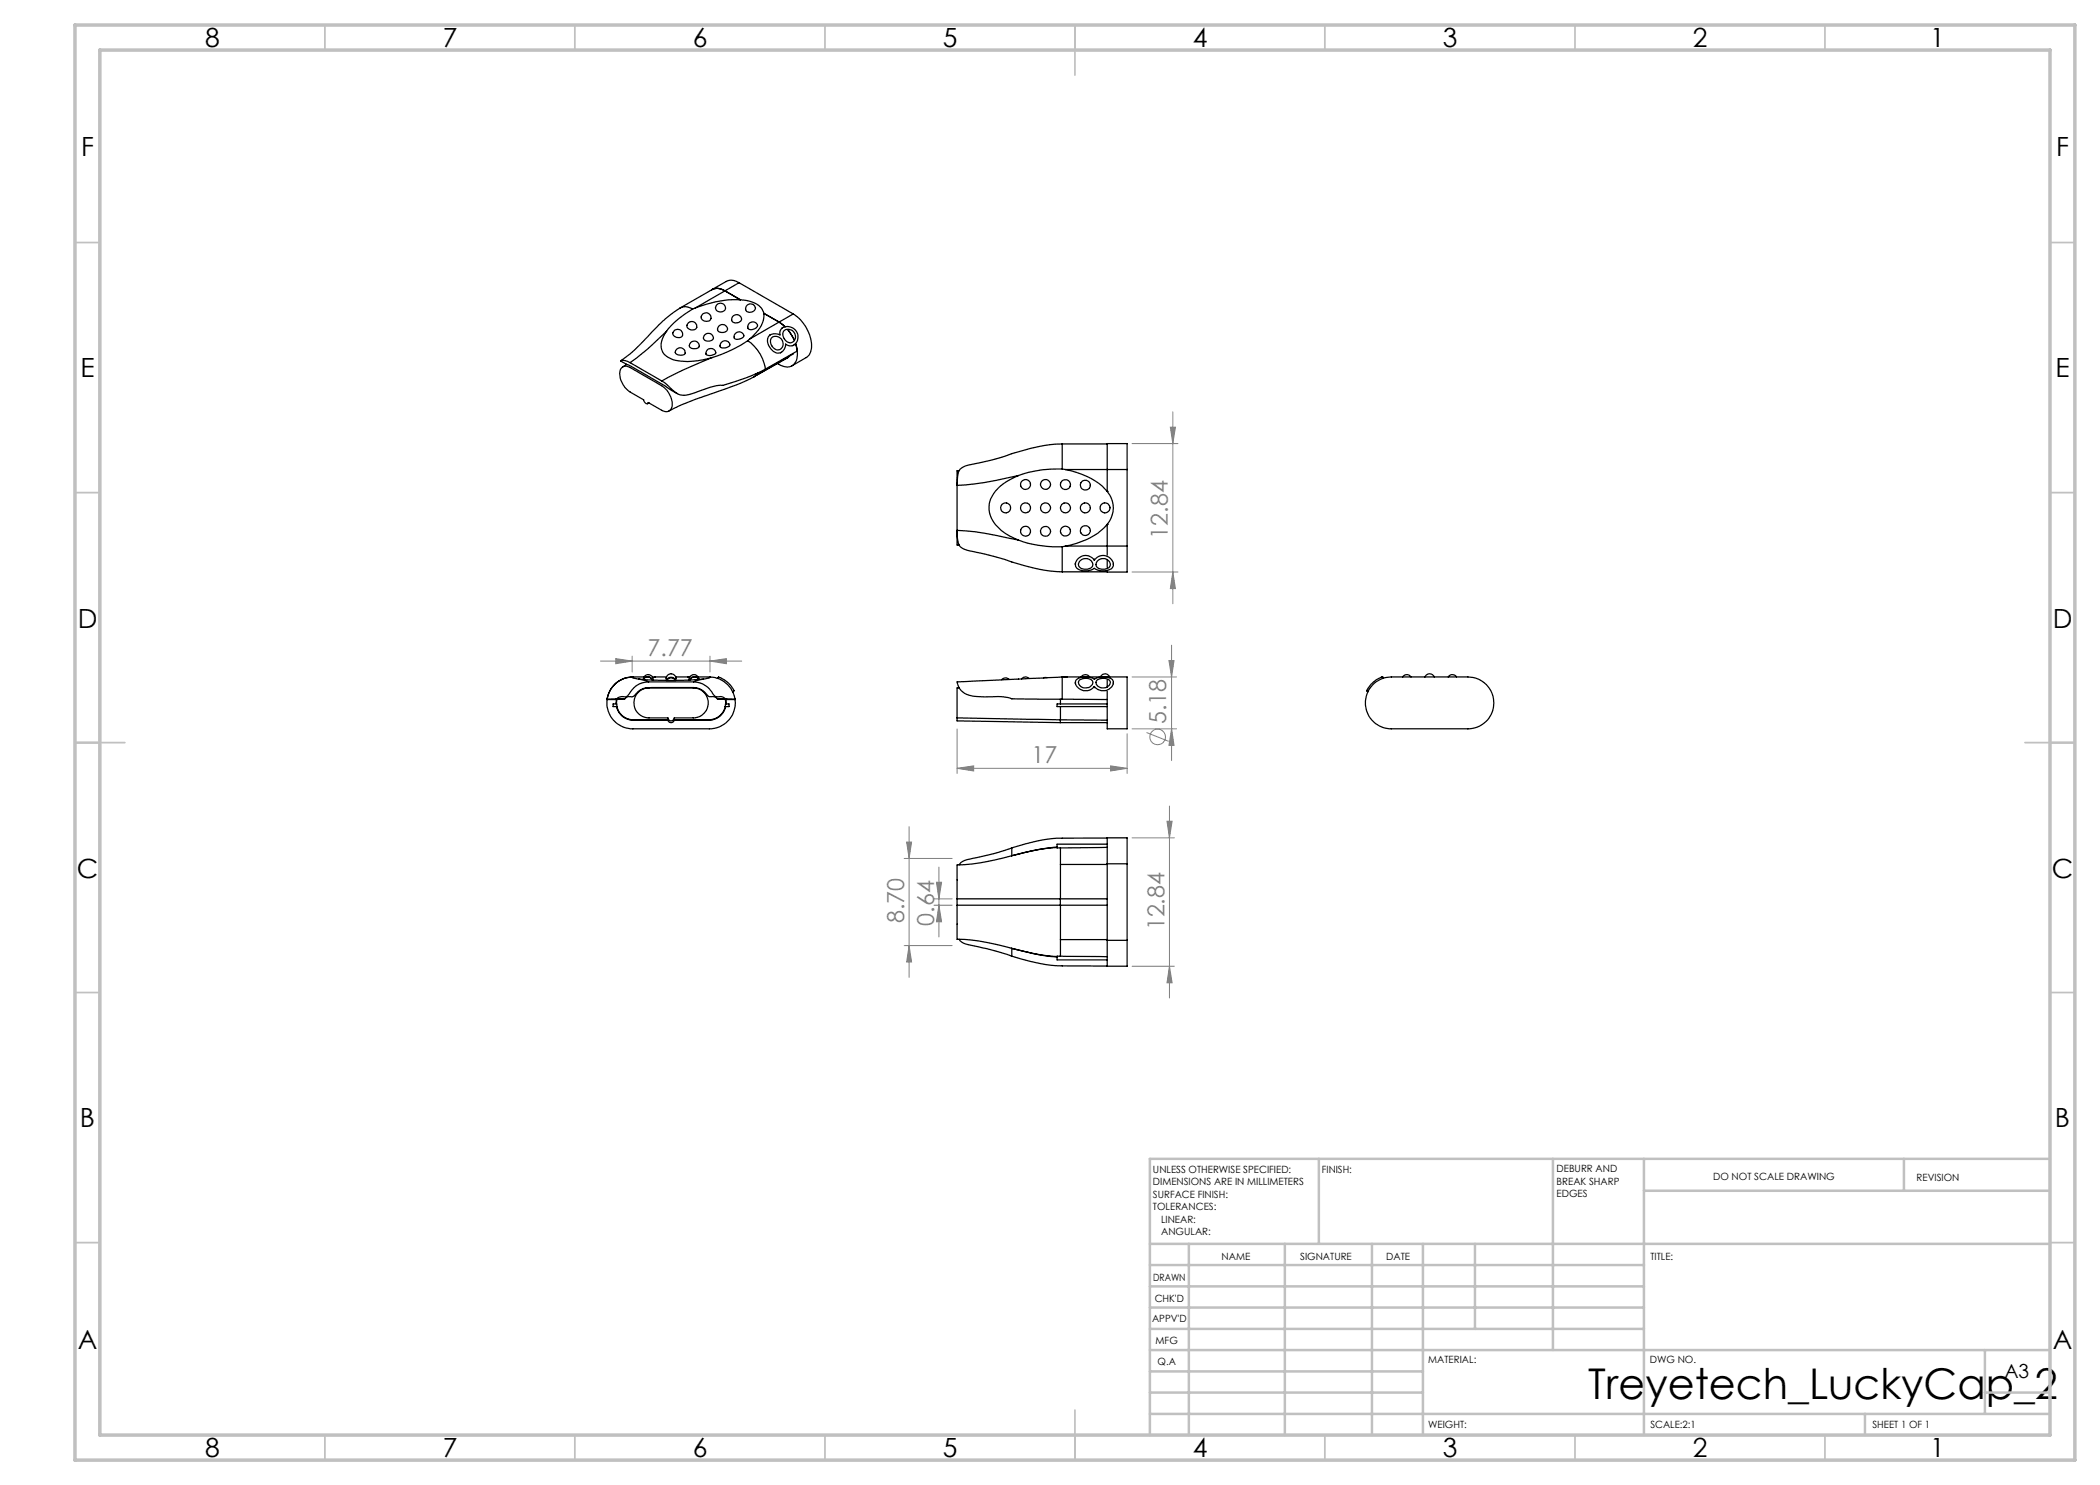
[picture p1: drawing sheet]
<svg xmlns="http://www.w3.org/2000/svg" width="420mm" height="297mm" viewBox="0 0 420 297" stroke-linecap="round" stroke-linejoin="round" font-family="sans-serif">
<g fill="none" stroke="#808080" stroke-width=".2">
<path d="M226.4 88.7h9.2M234.1 85.4h1l-.5 3.3zM234.6 82.4v38.4M226.4 114.4h9.2M234.6 114.4l.5 3.3h-1zM120.1 132.2h28.2M123.2 131.7l3.2 .5-3.2 .5zM126.4 131.2v3.2M142 132.2l3.3-.5v1zM142 131.2v3.2M226.4 135.4h8.9M233.8 132.1h1l-.5 3.3z"/>
<path d="M234.3 129v23.1M191.4 153.7l3.3-.5v1zM191.4 145.8v8.9M191.4 153.7h34M222.1 153.2l3.3 .5-3.3 .5zM225.4 146.8v7.9M226.4 145.8h8.9M229.3 146.5l4.5 1.8M234.3 145.8l.5 3.3h-1zM180.8 171.7h9.6M181.3 168.4h1l-.5 3.3zM181.8 165.3v30.2"/>
<path d="M186.8 179.8h3.6M187.3 176.5h1l-.5 3.3zM187.8 173.4v14M226.4 167.6h8.5M233.4 164.2h1l-.5 3.4zM233.9 161.2v38.4M180.8 189.1h9.6M181.8 189.1l.5 3.3h-1zM186.8 181h3.6M187.8 181l.5 3.4h-1zM226.4 193.2h8.5M233.9 193.2l.5 3.4h-1z"/>
<circle cx="231.5" cy="147.4" r="1.55"/>
</g>
<g fill="none" stroke="#c0c0c0" stroke-width=".35">
<path d="M65 5v5M115 5v5M165 5v5M215 5v10M265 5v5M315 5v5M365 5v5M15 48.5h5M410 48.5h5M15 98.5h5M410 98.5h5M15 148.5h10"/>
<path d="M405 148.5h10M15 198.5h5M410 198.5h5M15 248.5h5M410 248.5h5M65 287v5M115 287v5M165 287v5M215 282v10M265 287v5M315 287v5M365 287v5"/>
</g>
<g fill="none" stroke="#c0c0c0" stroke-width=".5">
<path d="M263.8 231.8v17M310.6 231.8v38.2M328.8 231.8v55.2M328.8 238.2h81.2M380.8 231.8v6.4M410 231.8h-180v55.2M230 248.8h180M230 257.3h98.8M230 253h98.8M237.8 248.8v38.2M257 248.8v38.2M274.4 248.8v38.2"/>
<path d="M284.6 248.8v38.2M295 248.8v17M230 265.8h98.8M230 261.5h98.8M230 278.5h54.6M230 274.3h54.6M230 270h180M397 278.5h13M397 270v12.8M230 282.8h180M373 282.8v4.2"/>
</g>
<path d="M15 5h400v287h-400zM20 10h390v277h-390z" fill="none" stroke="#c0c0c0" stroke-width=".7"/>
<g fill="#808080">
<path d="M191.4 153.7l3.3-.5v1zM222.1 153.2l3.3 .5-3.3 .5z"/>
<path d="M181.8 189.1l.5 3.3h-1zM181.3 168.4h1l-.5 3.3zM187.8 181l.5 3.4h-1zM187.3 176.5h1l-.5 3.3zM234.6 114.4l.5 3.3h-1zM234.1 85.4h1l-.5 3.3z"/>
<path d="M233.4 164.2h1l-.5 3.4zM233.9 193.2l.5 3.4h-1z"/>
<path d="M233.8 132.1h1l-.5 3.3zM234.3 145.8l.5 3.3h-1z"/>
<path d="M123.2 131.7l3.2 .5-3.2 .5zM142 132.2l3.3-.5v1z"/>
</g>
<g fill="none" stroke="#000" stroke-width=".25">
<path d="M142.3 58a2.41 2.41 0 0 1 2.7 .2M142.4 57.9a2.5 2.5 0 0 1 2.6 .3M142.4 57.9l-6.4 3.7M145 58.2l3.1 1.7M145 58.2l-5.9 3.4M147.8 56.5a2.49 2.49 0 0 0-2.6-.2l-2.8 1.6M147.8 56.5l-2.8 1.7M147.8 56.5l10.8 6.3M148.1 60a21.8 21.8 0 0 0-9 1.6M148.1 59.9a5.1 5.1 0 0 1 4.4 2.2l.3 .5M148.1 59.9v.1M124.2 73.7a1.29 1.29 0 0 1 1.8-.2l6.3 3.6a4.3 4.3 0 0 1 2 4.6 1.26 1.26 0 0 1-2 .4l-2.7-1.6a.4 .4 0 0 1-.4 .2 .4 .4 0 0 1-.3-.3l-.2-.4-2.7-1.6a4.1 4.1 0 0 1-1.8-4.7z"/>
<path d="M125.3 72.9l-.7 .5M126 72.5a1.57 1.57 0 0 0-1.9-.3l4.4 2.4 7 4.1M126 72.5l6.4 3.7M133.3 66.2l-3.9 3.7-3.4 2.6M133.3 66.2a3.7 3.7 0 0 0-.7 4.3 5.1 5.1 0 0 0 4.3 1.8l2.7-.2 2.9-.6M136.5 67.1a1.06 1.06 0 0 1-1.1 .4 1.06 1.06 0 0 1-.8-.9 1.01 1.01 0 0 1 1.2-.7 1.01 1.01 0 0 1 .7 1.2M137 70.6a1.23 1.23 0 0 1-1.9 .1 .98 .98 0 0 1 1-1.2 .98 .98 0 0 1 1 1.1M137.4 65a.97 .97 0 0 1 1.3-.6 .97 .97 0 0 1 .4 1.5 1.07 1.07 0 0 1-1.7-.9M138.1 68.5a.96 .96 0 0 1 1.2-.2 .96 .96 0 0 1 .5 1.2 1.23 1.23 0 0 1-1.9-.4zM138.5 61.8a2.64 2.64 0 0 0-3.5 .5l-.9 .6a54 54 0 0 0-6.3 6.2l-1.8 1.7-1.8 1.3M138.5 61.8a15.9 15.9 0 0 0-5.2 4.4M139.1 61.6l-.6 .2"/>
<path d="M140.6 62.8a.92 .92 0 0 1 1.3-.1 .92 .92 0 0 1 .1 1.3 .92 .92 0 0 1-1.3 .1 .79 .79 0 0 1-.1-1.3zM141.4 70a.91 .91 0 0 1 1.1-.3 .91 .91 0 0 1 .6 1.1 1.39 1.39 0 0 1-1.9 0zM142.5 71.5l-5.9 2.5-4.2 2.2M142.7 67.6a1.12 1.12 0 0 1-2 .1 1.01 1.01 0 0 1 1-1 1.01 1.01 0 0 1 1 .9M143.3 61a.94 .94 0 0 1 1.4-.2 .94 .94 0 0 1 .1 1.4 .97 .97 0 0 1-1.1 .1 .97 .97 0 0 1-.5-1zM143.8 65.2a.96 .96 0 0 1 1.1-.2 .96 .96 0 0 1 .5 1.1 1.04 1.04 0 0 1-1.1 .5 1.04 1.04 0 0 1-.8-.9zM144.3 68.5a.92 .92 0 0 1 1.1-.3 .92 .92 0 0 1 .5 1 1.35 1.35 0 0 1-1.9 .1l.1-.5zM146.6 63.2a.96 .96 0 0 1 1.2-.2 .96 .96 0 0 1 .4 1.1 1.06 1.06 0 0 1-1 .6 1.06 1.06 0 0 1-.9-.7zM147.1 66.7a.91 .91 0 0 1 1-.3 .91 .91 0 0 1 .6 1 1.29 1.29 0 0 1-1.9 .2l.1-.6zM149.5 68.2a27.1 27.1 0 0 1-7 3.3M149.5 68.2a8.2 8.2 0 0 1 3.6 5.6M149.9 67.8l-.4 .4"/>
<path d="M151.1 61.6a1.02 1.02 0 0 1-.9 .8 1.02 1.02 0 0 1-1-.5M151.1 61.6a1.01 1.01 0 0 0-1.2-.8 1.01 1.01 0 0 0-.8 1.1M151.2 74.8l.3 .1M151.3 74.8l-.2 .3a49 49 0 0 1-9.7 4l-5.1 1.9-2.5 1.2M151.5 65a.97 .97 0 0 0-1.3-.6 .97 .97 0 0 0-.4 1.5 1.31 1.31 0 0 0 1.7-.8M151.5 74.6v.3M152.7 62.6a4.8 4.8 0 0 1-1.6 4.1l-1.2 1.1M152.7 62.6h.1M152.7 62.6l3.1 1.8M152.8 62.6l3 1.8M153.1 73.8a40.3 40.3 0 0 1-8.5 3.3l-.5-.1a21.2 21.2 0 0 0-5.8 1.8 3.3 3.3 0 0 1-4.1-1.1l-1.8-1.5M153.9 67.1l1.1-.4 1 .3a1.44 1.44 0 0 1 .6-1.5 1.44 1.44 0 0 1 1.6-.1 1.94 1.94 0 0 1 1.4 1.9 1.94 1.94 0 0 1-1.4 1.9l-.5-.1-.6-.3a1.57 1.57 0 0 1-1 1.8 1.57 1.57 0 0 1-1.9-.8 2.01 2.01 0 0 1-.3-2.7z"/>
<path d="M154.1 67l-.2 .1M154.3 67.6a1.4 1.4 0 0 1 2.1 .3 1.4 1.4 0 0 1-.6 2.1 1.65 1.65 0 0 1-1.5-2.4zM155.5 72.7a2.55 2.55 0 0 0 3.3 .1 4.2 4.2 0 0 0 .3-4.1l.4 1.5-6.4 3.6M155.8 64.4l1.2 1zM155.8 64.4l-5.9 3.4M156.3 70.4l-.2 .2M156.6 65.5l-.2 .1M156.7 66.2a1.39 1.39 0 0 1 2.2 .4 1.39 1.39 0 0 1-.9 2 1.74 1.74 0 0 1-1.3-2.4zM157.6 65.9l1.2 2.1zM157.8 71.3l-7 4M158.6 70.7v.1l-7.1 4.1M158.6 62.8a7.8 7.8 0 0 1 3.6 7.3l-.3 .7-.5 .6-3 1.8"/>
<path d="M158.6 62.8l-2.8 1.6M158.7 69l-.1 .1M129.8 80.6l-.3 .1M191.4 97.1v9M191.8 94.1l-.4 .1v2.9M203.7 95.1a10.3 10.3 0 0 0-5.2 4 5 5 0 0 0 1.3 6.6 10.3 10.3 0 0 0 3.9 2.3M203.7 95.1l-2.3 .5a53 53 0 0 1-10 1.5M206.1 96.7a.98 .98 0 0 0-1.7-.4 .98 .98 0 0 0 .4 1.6 .98 .98 0 0 0 1.3-1v-.2M212.4 93.8a22.9 22.9 0 0 0-8.7 1.3M212.4 88.8v5M212.4 88.8a40.3 40.3 0 0 0-12.4 2.7l-6.3 1.5a2.32 2.32 0 0 0-2.2 2.7l-.1 1.4M212.4 93.8l.7 .1"/>
<path d="M212.4 88.8h9M213.1 93.9a14.1 14.1 0 0 1 8.3 4.4M213.1 93.9h12.3M221.4 98.3h.1M221.4 98.3a5 5 0 0 1 0 6.6M225.4 93.9v-5.2h-4v9.6M225.4 93.9v15.3M191.4 106.1l.1 1.3a2.46 2.46 0 0 0 2.4 2.8l3 .6 4.1 1.1a46.4 46.4 0 0 0 8.7 2.3l2.7 .2M191.4 106.1a65.6 65.6 0 0 1 12.3 1.9M191.4 106.1v2.9h.4M203.7 108a23.1 23.1 0 0 0 8.7 1.4M205.5 100.6a1.01 1.01 0 0 1 .6 1 1.01 1.01 0 0 1-.6 .9"/>
<path d="M205.5 100.7a.98 .98 0 0 0-1.4 .9 .98 .98 0 0 0 1.4 .8M212.4 109.4v5M212.4 114.4h9M212.8 100.6a1 1 0 0 0-.4 1.6 1 1 0 0 0 1.6-.3 1 1 0 0 0-1-1.3h-.2M213.1 109.2l-.7 .2M213.1 109.2h12.3M215.1 112.7v.2M215.7 111.7a2.08 2.08 0 0 1 3.2 .3 2.05 2.05 0 0 1 2.3-.8 2.05 2.05 0 0 1 1.4 2.1 2.62 2.62 0 0 1-3 .7l-.7-.3a3.1 3.1 0 0 1-3.7-.3l-.1-.9zM216.1 112.1a1.42 1.42 0 0 1 1.6-.3 1.42 1.42 0 0 1 .8 1.4 1.78 1.78 0 0 1-2.8-.1v-.4zM216.9 100.6a.97 .97 0 0 0-.8 1.4 .97 .97 0 0 0 1.7 .2 .97 .97 0 0 0-.5-1.6h-.4M218.9 111.8v.2M219.5 112.2a1.43 1.43 0 0 1 1.6-.4 1.43 1.43 0 0 1 .9 1.4 1.78 1.78 0 0 1-2.8-.1z"/>
<path d="M221.4 104.9h.1M221.4 104.9a14 14 0 0 1-8.3 4.3M221.4 104.9v6.1M221.4 111.9v1.6M222.7 112.7v.2M225.4 109.2v5.2h-4v-.3M123.3 139.8l-.1 1M123.4 139.8h-2M123.4 139.8h1.6M123.4 139.8l-.1 1M125 139.8a1.51 1.51 0 0 1 1.5-.5l.3-.1a3.9 3.9 0 0 1 3.6-1.7h7.3a4.2 4.2 0 0 1 4.1 1.8h.2a1.53 1.53 0 0 1 1.5 .5M125 139.8l-1.8 .1-1.8-.1"/>
<path d="M126.4 135.4a5.2 5.2 0 0 0-5 4.4M126.4 135.4l.2 .2 1.2 .2M126.4 135.4h.2M126.6 135.4h2.2M126.6 135.4a5.2 5.2 0 0 0-5.2 5.2 5.2 5.2 0 0 0 5.2 5.2h15.3a5.2 5.2 0 0 0 5.1-6M127.8 135.8l1.9 .6M127.8 135.8l5.5 .3 7.4-.3M128.8 135.7a.95 .95 0 0 1 1-.8 .95 .95 0 0 1 .8 1.1M129.7 136.4a5 5 0 0 0-4.2 2.8l-.3 .1a2.19 2.19 0 0 0-1.8 .5M129.7 136.4h9M130.5 136a1.02 1.02 0 0 0-1.8-.1 .99 .99 0 0 1 .9-.6 .99 .99 0 0 1 .9 .7M130.5 135.4h.4"/>
<path d="M130.9 135.4h.1M130.9 135.4h2.4M133.2 135.7a.97 .97 0 0 1 1-.9 .97 .97 0 0 1 .9 1l-.1 .1M133.2 135.7l.2 .2M133.3 136.1a1.02 1.02 0 0 1 .9-.7 1.02 1.02 0 0 1 .9 .7M135.1 136.1a.99 .99 0 0 0-1.8 0M135.1 135.4h2.4M137.5 135.4h.1M137.5 135.4h.4M137.9 136a.99 .99 0 0 1 .9-.7 .99 .99 0 0 1 1 .6 .99 .99 0 0 0-.9-.5 .99 .99 0 0 0-.9 .6M138.7 136.4a4.7 4.7 0 0 1 4.1 2.7l.5 .2a1.7 1.7 0 0 1 1.8 .5M139.6 135.4h2.5"/>
<path d="M139.7 135.7a.96 .96 0 0 0-1.1-.8 .96 .96 0 0 0-.8 1.1M140.7 135.8l-2 .6M140.7 135.8l1.3-.3a5 5 0 0 1 5 4.3M143.5 139.8l1.7 .1 1.8-.1M143.5 135.7l.2-.3a5.8 5.8 0 0 1 3.1 2.7l-.3 .3M143.5 139.8h1.6M145.1 139.8v1M145.1 139.8h1.9M145.1 139.9l.1 .9M191.8 137.5l-.4 .1v6M201.9 135.9a.99 .99 0 0 0-1.6 .1M205.8 135.7a.99 .99 0 0 0-1.5 .1"/>
<path d="M209.4 135.5l-.7 .1M212.1 139.8v1M212.4 135.4v4.4M212.4 135.4h13v10.4h-4v-7.5M212.4 135.4l-21 1a3.3 3.3 0 0 0 3.2 2.8l5.9 .1 1.9 .5h10M212.4 139.8l9 .1M212.8 135.4h.7M215.1 136.5v.2M215.3 136a3.5 3.5 0 0 1 3.6-.1 3.5 3.5 0 0 1 3.6 .1 1.69 1.69 0 0 1-1.9 2.1l-1-.2-.7-.6a2.1 2.1 0 0 1-2.2 .8 2.1 2.1 0 0 1-1.6-1.7zM215.8 136.1a2.02 2.02 0 0 1 2.7 .2 1.46 1.46 0 0 1-1.1 1.3 1.46 1.46 0 0 1-1.5-.6l-.2-.5zM216.2 135.4a1.01 1.01 0 0 1 1.7 0M218.9 137.3v.2"/>
<path d="M219.5 136l.1-.1a1.92 1.92 0 0 1 2.4 .4 1.46 1.46 0 0 1-1.1 1.3 1.46 1.46 0 0 1-1.5-.6l-.2-.5zM220.1 135.4a1 1 0 0 1 .9-.6 1 1 0 0 1 .9 .6M221.4 135.4v.1M221.4 136v1.4M222.7 136.5v.2M273.3 138.1h.1M273.3 138.1l.3 .3M274.9 136.6a5.3 5.3 0 0 1 3.4-1.2h15.3a5.2 5.2 0 0 1 5.2 5.2 5.2 5.2 0 0 1-5.2 5.2h-15.3a5.2 5.2 0 0 1-4.9-3.4 5.2 5.2 0 0 1 1.5-5.8zM276.4 135.4h.1M276.4 135.4a5.6 5.6 0 0 0-3.1 2.7M276.4 135.4l.2 .2M280.5 135.4a1.01 1.01 0 0 1 1.7 0"/>
<path d="M285 135.4a1 1 0 0 1 .9-.6 1 1 0 0 1 .9 .6M289.6 135.4a1.01 1.01 0 0 1 1.7 0M122.6 140.8h.7l.1 .5h-.8zM123.3 141.3a3.4 3.4 0 0 0 3.4 2.7M123.4 141.3a3.4 3.4 0 0 0 3.3 2.7M126.7 144h6.9M126.7 144h.1M133.6 143.6h-3.8a3 3 0 0 1-3-3 3 3 0 0 1 3-3h8.8a3 3 0 0 1 3 3 3 3 0 0 1-3 3h-3.7M133.6 143.6v.4M133.6 143.6a.65 .65 0 0 0 .6 .6 .65 .65 0 0 0 .7-.6M133.6 144a.64 .64 0 0 0 .6 .5 .64 .64 0 0 0 .7-.5M134.8 144h6.9"/>
<path d="M134.9 143.6v.4M134.9 144h6.8M141.7 144h.1M145.1 141.3a3.4 3.4 0 0 1-3.4 2.7M145.1 140.8h.7v.5h-.8zM191.4 143.6l20.7 .4M191.4 143.6v.6l20.7 .3M212.1 144v.5M212.1 144.5h9.3M212.1 141.3v2.7M212.1 144h9.3M221.4 140.8h-10v.5h10"/>
<path d="M191.4 179.8v1.2M191.4 179.8h20.7M202.4 169.6l-2.8 .9-2.7 .7a15.5 15.5 0 0 0-4.7 1.3l-.4 .5M202.4 169.6v1.5M202.4 171.1l-.1 .1M211.4 169.5a50.8 50.8 0 0 0-10.8 2.1l-4.6 1-4.6 .4v6.8M211.4 169.4l-3.3 .4-5.7 1.3M212.1 179.8v1.2M212.1 179.8h.1M212.1 179.8h9.3M212.1 169.6v3.3M212.1 172.9v6.9"/>
<path d="M212.1 172.9h9.3M221.4 172.8v-5.2h4v5.2M221.4 169.5l-9.3 .1M221.4 167.6h-9a31.2 31.2 0 0 0-10 2M221.4 168.8h-10v.8h.7M221.4 172.8h4M221.4 172.8v15.3M225.4 172.8v15.3M191.4 181v6.8a48.8 48.8 0 0 1 12.1 2.2l4.4 .9 3.5 .4M191.4 181h20.7M191.8 187.9a3.1 3.1 0 0 0 2.5 1.2l3 .6 5.1 1.5M202.3 189.6l.1 .1"/>
<path d="M202.4 189.7l5.6 1.3 3.4 .4M202.4 191.2l3.7 1.1 3.9 .7 2.4 .2h9M202.4 189.7v1.5M212.1 181h.1M212.1 181h9.3M212.1 187.9v3.3M212.1 191.2l9.3 .1M212.1 191.2h-.7v.8h10M212.1 187.9h9.3M212.1 181v6.9M221.4 188.1v5.1h4v-5.1M221.4 188.1h4"/>
<circle cx="209.1" cy="96.9" r="1.01"/>
<circle cx="213.1" cy="96.9" r="1"/>
<circle cx="217.1" cy="97" r=".99"/>
<circle cx="201.1" cy="101.6" r=".99"/>
<circle cx="205.1" cy="106.3" r="1.02"/>
<circle cx="209.1" cy="101.6" r="1"/>
<circle cx="209.1" cy="106.3" r="1"/>
<circle cx="213.1" cy="106.2" r=".99"/>
<circle cx="217.1" cy="106.1" r=".99"/>
<circle cx="221" cy="101.6" r="1"/>
</g>
<text font-size="8.5" x="317.6" y="279.7">Treyetech_LuckyCap_2</text>
<g font-size="5.3">
<text x="41" y="9.5">8</text>
<text x="88.5" y="9.5">7</text>
<text x="138.5" y="9.5">6</text>
<text x="188.5" y="9.5">5</text>
<text x="238.5" y="9.5">4</text>
<text x="288.5" y="9.5">3</text>
<text x="338.5" y="9.5">2</text>
<text x="386" y="9.5">1</text>
<text x="16.2" y="31.3">F</text>
<text x="411.2" y="31.3">F</text>
<text x="16.1" y="75.5">E</text>
<text x="411.1" y="75.5">E</text>
<text x="15.5" y="125.5">D</text>
<text x="410.5" y="125.5">D</text>
<text x="15.4" y="175.5">C</text>
<text x="410.4" y="175.5">C</text>
<text x="16" y="225.5">B</text>
<text x="411" y="225.5">B</text>
<text x="15.5" y="269.8">A</text>
<text x="410.5" y="269.8">A</text>
<text x="41" y="291.5">8</text>
<text x="88.5" y="291.5">7</text>
<text x="138.5" y="291.5">6</text>
<text x="188.5" y="291.5">5</text>
<text x="238.5" y="291.5">4</text>
<text x="288.5" y="291.5">3</text>
<text x="338.5" y="291.5">2</text>
<text x="386" y="291.5">1</text>
</g>
<g font-size="4.7" fill="#808080">
<text x="233.6" y="107.7" transform="rotate(-90 233.6 107.7)">12.84</text>
<text x="129.5" y="131.2">7.77</text>
<text x="233.3" y="144.8" transform="rotate(-90 233.3 144.8)">5.18</text>
<text x="206.3" y="152.6">17</text>
<text x="180.8" y="184.6" transform="rotate(-90 180.8 184.6)">8.70</text>
<text x="186.8" y="185.1" transform="rotate(-90 186.8 185.1)">0.64</text>
<text x="232.9" y="186.1" transform="rotate(-90 232.9 186.1)">12.84</text>
</g>
<text font-size="3.9" x="400.9" y="275.5">A3</text>
<g font-size="2">
<text x="230.6" y="234.6">UNLESS OTHERWISE SPECIFIED:</text>
<text x="230.6" y="237.1">DIMENSIONS ARE IN MILLIMETERS</text>
<text x="230.6" y="239.6">SURFACE FINISH:</text>
<text x="264.4" y="234.6">FINISH:</text>
<text x="311.3" y="234.5">DEBURR AND</text>
<text x="311.3" y="237">BREAK SHARP</text>
<text x="311.3" y="239.5">EDGES</text>
<text x="342.6" y="236">DO NOT SCALE DRAWING</text>
<text x="383.3" y="236.2">REVISION</text>
<text x="230.6" y="242.1">TOLERANCES:</text>
<text x="232.2" y="244.6">LINEAR:</text>
<text x="232.2" y="247.1">ANGULAR:</text>
<text x="244.3" y="252">NAME</text>
<text x="260" y="251.9">SIGNATURE</text>
<text x="277.2" y="251.9">DATE</text>
<text x="330.1" y="251.9">TITLE:</text>
<text x="230.6" y="256.1">DRAWN</text>
<text x="230.9" y="260.3">CHK'D</text>
<text x="230.4" y="264.4">APPV'D</text>
<text x="231.1" y="268.8">MFG</text>
<text x="231.5" y="273">Q.A</text>
<text x="285.6" y="272.5">MATERIAL:</text>
<text x="330" y="272.5">DWG NO.</text>
<text x="285.6" y="285.5">WEIGHT:</text>
<text x="330.1" y="285.6">SCALE:2:1</text>
<text x="374.5" y="285.6">SHEET 1 OF 1</text>
</g>
</svg>
